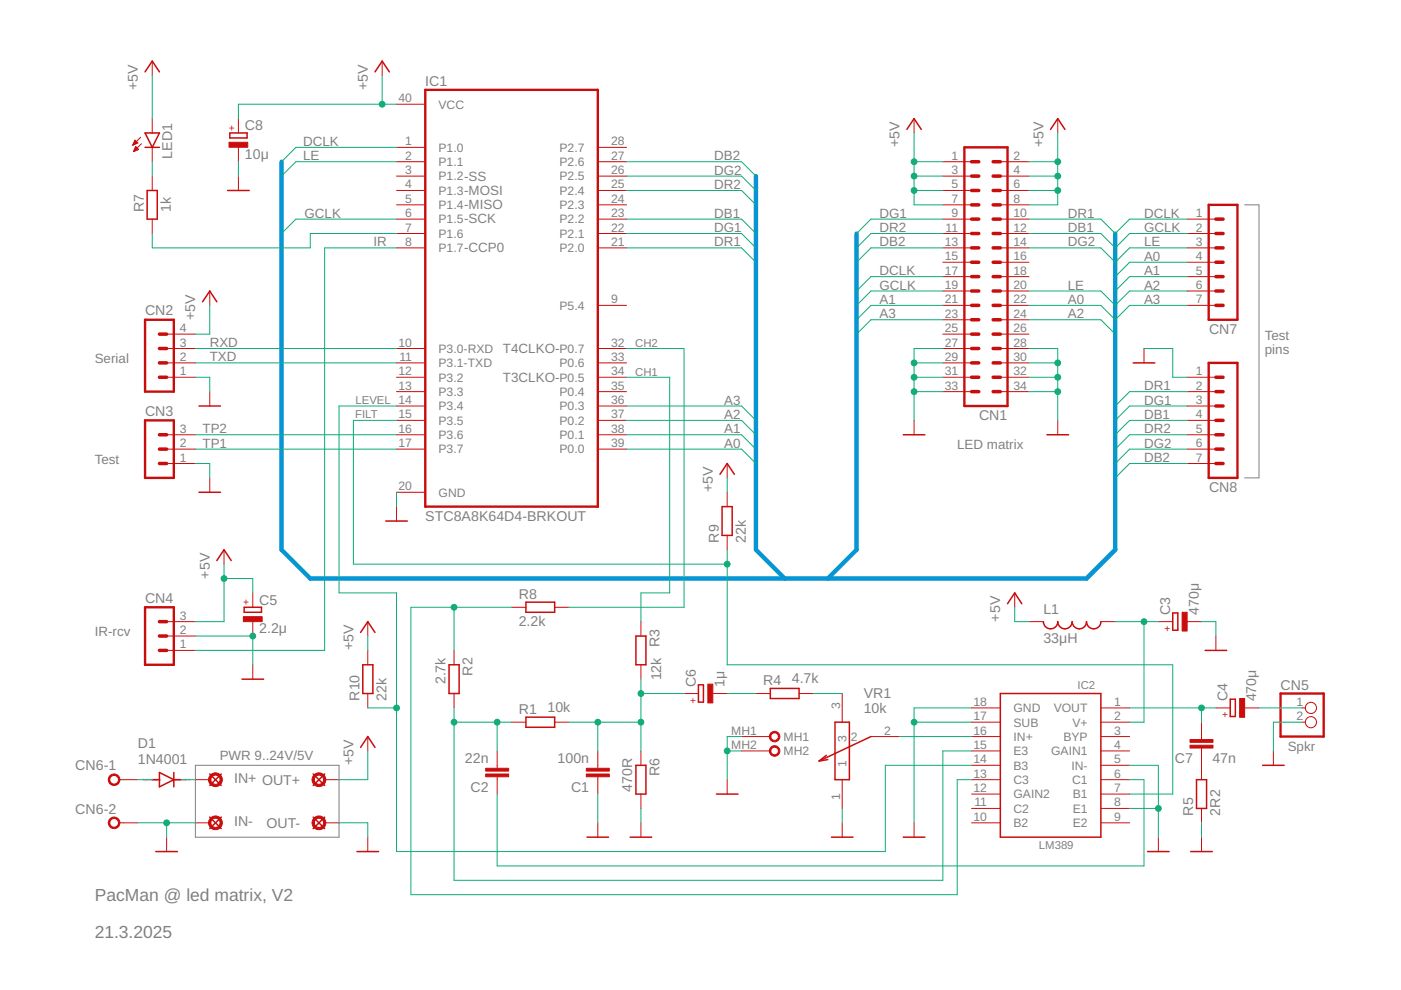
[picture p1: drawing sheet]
<svg xmlns="http://www.w3.org/2000/svg" width="297mm" height="210mm" viewBox="0 0 297 210" stroke-linecap="round" stroke-linejoin="round" font-family="sans-serif">
<path d="M263.9 43.4h3v57.9h-3M41.4 162.3h30.5v15.2h-30.5z" fill="none" stroke="#808080" stroke-width=".21"/>
<path d="M90.2 19h36.5v88.4h-36.5zM204.5 31.2h9.1v54.9h-9.1zM256.3 43.4h6.1v24.4h-6.1zM30.8 67.8h6.1v15.2h-6.1zM256.3 76.9h6.1v24.4h-6.1zM30.8 89.1h6.1v12.2h-6.1zM30.8 128.8h6.1v12.1h-6.1zM271.5 147h9.1v9.2h-9.1z" fill="none" stroke="#c90d0c" stroke-width=".51"/>
<g fill="none" stroke="#c90d0c" stroke-width=".21">
<path d="M32.3 13v3M81 13v3M28.2 30.7h.1M28.2 30.6h.4M28.3 30.4h.7M28.3 32.1h.1M28.4 30.3h.8M28.4 31.9h.4M28.4 30.1h.6M28.5 31.8h.6M28.5 30h.4M28.5 31.6h.8"/>
<path d="M28.6 29.8h.1M28.6 31.5h.6M28.6 29.7l.6 .6-1 .5zM28.7 31.3h.3M28.7 31.2h.2M28.8 31.1l.6 .6-1.1 .5zM29.8 29.1l-1.6 1.7M30 30.5l-1.7 1.7M32.3 25.1v3.1M32.3 31.2v3.1M32.3 37.3v3.1M50.5 25.1v3.1"/>
<path d="M50.5 31.2v3.1M50.5 37.3v3.1M84.1 31.2h6.1M84.1 34.3h6.1M84.1 37.3h6.1M84.1 22.1h6.1M126.7 31.2h6.1M126.7 34.3h6.1M126.7 37.3h6.1M193.8 25.1v3.1M199.9 34.3h6.1M199.9 37.3h6.1"/>
<path d="M212.1 34.3h6.1M212.1 37.3h6.1M224.3 25.1v3.1M32.3 46.5v3M84.1 40.4h6.1M84.1 43.4h6.1M84.1 46.5h6.1M84.1 49.5h6.1M84.1 52.6h6.1M126.7 40.4h6.1M126.7 43.4h6.1M126.7 46.5h6.1"/>
<path d="M126.7 49.5h6.1M126.7 52.6h6.1M199.9 40.4h6.1M199.9 43.4h6.1M199.9 46.5h6.1M199.9 49.5h6.1M199.9 52.6h6.1M199.9 55.6h6.1M199.9 58.7h6.1M212.1 40.4h6.1M212.1 43.4h6.1M212.1 46.5h6.1"/>
<path d="M212.1 49.5h6.1M212.1 52.6h6.1M212.1 55.6h6.1M212.1 58.7h6.1M251.7 46.5h6.1M251.7 49.5h6.1M251.7 52.6h6.1M251.7 55.6h6.1M251.7 58.7h6.1M35.3 73.9h6.1M35.3 76.9h6.1M35.3 80h6.1"/>
<path d="M35.3 70.8h6.1M44.5 61.7v3M84.1 73.9h6.1M84.1 76.9h6.1M84.1 80h6.1M126.7 73.9h6.1M126.7 76.9h6.1M126.7 80h6.1M126.7 64.7h6.1M199.9 73.9h6.1M199.9 76.9h6.1M199.9 80h6.1"/>
<path d="M199.9 64.7h6.1M199.9 61.7h6.1M199.9 67.8h6.1M199.9 70.8h6.1M212.1 73.9h6.1M212.1 76.9h6.1M212.1 80h6.1M212.1 64.7h6.1M212.1 61.7h6.1M212.1 67.8h6.1M212.1 70.8h6.1M242.5 73.9v3"/>
<path d="M251.7 80h6.1M251.7 64.7h6.1M251.7 61.7h6.1M35.3 92.2h6.1M35.3 95.2h6.1M35.3 98.3h6.1M44.5 83v3.1M84.1 83h6.1M84.1 86.1h6.1M84.1 89.1h6.1M84.1 92.2h6.1M84.1 95.2h6.1"/>
<path d="M126.7 83h6.1M126.7 86.1h6.1M126.7 89.1h6.1M126.7 92.2h6.1M126.7 95.2h6.1M154.2 98.3v3M193.8 89.1v3.1M199.9 83h6.1M212.1 83h6.1M224.3 89.1v3.1M251.7 83h6.1M251.7 86.1h6.1"/>
<path d="M251.7 89.1h6.1M251.7 92.2h6.1M251.7 95.2h6.1M251.7 98.3h6.1M44.5 101.3v3.1M47.5 116.6v3M84.1 104.4h6.1M84.1 107.4v3.1M154.2 104.4v3M154.2 113.5v3.1M35.3 137.9h6.1M35.3 134.9h6.1"/>
<path d="M35.3 131.8h6.1M53.6 125.7v3.1M53.6 131.8v3.1M78 131.8v3.1M78 137.9v3M96.3 137.9v3M108.5 128.8h3M117.6 128.8h3M135.9 131.8v3.1M215.1 125.7v3.1M218.2 131.8h3M233.4 131.8h3.1"/>
<path d="M245.6 131.8h3M251.7 131.8h3M257.8 134.9v3M53.6 140.9v3.1M78 147v3.1M78 156.2v3M96.3 147v3.1M105.4 159.2v3.7M108.5 153.1h3M117.6 153.1h3M126.7 159.2v3.7M135.9 140.9v3.1"/>
<path d="M135.9 159.2v3.1M145 147h3.1M151.1 147h3.1M157.2 156.2h6.1M157.2 159.2h6.1M160.3 147h3M169.4 147h3.1M178.6 147v6.1M184.7 156.2h6.1M206 150.1h6.1M206 153.1h6.1M206 156.2h6.1"/>
<path d="M206 159.2h6.1M233.4 150.1h6.1M233.4 153.1h6.1M233.4 156.2h6.1M233.4 159.2h6.1M254.7 153.1v3.7M254.7 158.6v6.7M257.8 150.1h3M263.9 150.1h3M270 159.2v3.1M276.1 150.1h.7M276.1 153.1h.7"/>
<path d="M25.3 165.3h3.9M25.3 174.5h3.9M35.3 177.5v3.1M41.4 165.3h3.1M41.4 174.5h3.1M68.8 165.3h3.1M68.8 174.5h3.1M78 177.5v3.1M105.4 164.7v3.7M126.7 164.7v3.7M126.7 174.5v3M135.9 168.4v3"/>
<path d="M135.9 174.5v3M154.2 165.3v3.1M178.6 165.3v6.1M178.6 174.5v3M193.8 174.5v3M206 165.3h6.1M206 174.5h6.1M206 162.3h6.1M206 168.4h6.1M206 171.4h6.1M233.4 165.3h6.1M233.4 174.5h6.1"/>
<path d="M233.4 162.3h6.1M233.4 168.4h6.1M233.4 171.4h6.1M245.6 177.5v3.1M254.7 171.4v3.1M254.7 177.5v3.1"/>
<circle cx="277.9" cy="153.1" r="1.19"/>
<circle cx="277.9" cy="150.1" r="1.19"/>
</g>
<g fill="none" stroke="#c90d0c" stroke-width=".74">
<path d="M206 37.3h1.5M206 34.3h1.5M210.6 37.3h1.5M210.6 34.3h1.5M206 46.5h1.5M206 43.4h1.5M206 40.4h1.5M206 49.5h1.5M206 52.6h1.5M206 55.6h1.5M206 58.7h1.5M210.6 46.5h1.5"/>
<path d="M210.6 43.4h1.5M210.6 40.4h1.5M210.6 49.5h1.5M210.6 52.6h1.5M210.6 55.6h1.5M210.6 58.7h1.5M257.8 46.5h1.5M257.8 49.5h1.5M257.8 52.6h1.5M257.8 55.6h1.5M257.8 58.7h1.5M33.8 70.8h1.5"/>
<path d="M33.8 73.9h1.5M33.8 76.9h1.5M33.8 80h1.5M206 61.7h1.5M206 64.7h1.5M206 67.8h1.5M206 70.8h1.5M206 73.9h1.5M206 76.9h1.5M206 80h1.5M210.6 61.7h1.5M210.6 64.7h1.5"/>
<path d="M210.6 67.8h1.5M210.6 70.8h1.5M210.6 73.9h1.5M210.6 76.9h1.5M210.6 80h1.5M257.8 61.7h1.5M257.8 64.7h1.5M257.8 80h1.5M33.8 92.2h1.5M33.8 95.2h1.5M33.8 98.3h1.5M206 83h1.5"/>
<path d="M210.6 83h1.5M257.8 83h1.5M257.8 92.2h1.5M257.8 95.2h1.5M257.8 98.3h1.5M257.8 86.1h1.5M257.8 89.1h1.5M33.8 131.8h1.5M33.8 134.9h1.5M33.8 137.9h1.5"/>
</g>
<g fill="none" stroke="#c90d0c" stroke-width=".32">
<path d="M30.8 15.2l1.5-2.2 1.5 2.2M79.5 15.2l1.5-2.2 1.5 2.2M30.8 28.2h3l-1.5 3zM30.8 31.2h3M48.7 28.2h3.7v1.1h-3.7zM192.3 27.4l1.5-2.3 1.5 2.3M222.7 27.4l1.6-2.3 1.5 2.3M31.2 40.4h2.1v6.1h-2.1zM48.3 40.4h4.5M42.9 64l1.6-2.3 1.5 2.3M240.3 76.9h4.5M42.2 86.1h4.5"/>
<path d="M191.5 92.2h4.6M222 92.2h4.5M42.2 104.4h4.5M46 118.9l1.5-2.3 1.5 2.3M81.8 110.5h4.6M152.7 100.6l1.5-2.3 1.5 2.3M153.1 107.4h2.1v6.1h-2.1zM51.8 128.8h3.6v1h-3.6zM76.5 134.1l1.5-2.3 1.5 2.3M111.5 127.7h6.1v2.1h-6.1zM134.8 134.9h2.1v6h-2.1zM213.6 128l1.5-2.3 1.5 2.3"/>
<path d="M221.2 131.8a1.52 1.52 0 0 0 1.5 1.5 1.52 1.52 0 0 0 1.6-1.5 1.52 1.52 0 0 0 1.5 1.5 1.52 1.52 0 0 0 1.5-1.5 1.52 1.52 0 0 0 1.5 1.5 1.52 1.52 0 0 0 1.6-1.5 1.52 1.52 0 0 0 1.5 1.5 1.52 1.52 0 0 0 1.5-1.5M248.6 130h1.1v3.6h-1.1zM255.5 137.9h4.6M51.3 144h4.6M76.5 158.5l1.5-2.3 1.5 2.3M76.9 140.9h2.2v6.1h-2.2zM95.2 140.9h2.1v6.1h-2.1zM111.5 152.1h6.1v2.1h-6.1zM148.1 145.2h1v3.7h-1zM163.3 146h6.1v2.1h-6.1zM177 153.1h3.1v12.2h-3.1zM184.7 156.2l-11 5.2"/>
<path d="M212.1 147h21.3v30.5h-21.3zM260.8 148.3h1.1v3.6h-1.1zM32.3 165.3h1.5M33.8 163.8l3.1 1.5-3.1 1.5zM36.9 165.3h1.5M36.9 163.8v3M44.5 164.1l2.4 2.4M44.5 173.2l2.4 2.5M46.9 164.1l-2.4 2.4M46.9 173.2l-2.4 2.5M66.4 164.1l2.4 2.4M66.4 173.2l2.4 2.5"/>
<path d="M68.8 164.1l-2.4 2.4M68.8 173.2l-2.4 2.5M124.5 177.5h4.5M133.6 177.5h4.6M134.8 162.3h2.1v6.1h-2.1zM151.9 168.4h4.6M175.2 160.1l-1.5 1.3M175.5 161.1l-1.8 .3M176.3 177.5h4.5M191.5 177.5h4.6M253.7 165.3h2.1v6.1h-2.1zM267.7 162.3h4.6"/>
<path d="M33 180.6h4.6M75.7 180.6h4.6M243.3 180.6h4.6M252.5 180.6h4.5"/>
</g>
<g fill="#c90d0c" stroke="#c90d0c" stroke-width=".21">
<path d="M124.3 162.9h4.9v.6h-4.9z"/>
<path d="M124.3 164.1h4.9v.6h-4.9z"/>
<path d="M103 162.9h4.8v.6h-4.8z"/>
<path d="M103 164.1h4.8v.6h-4.8z"/>
<path d="M250.6 129.8h1.1v4h-1.1z"/>
<path d="M51.6 130.7h4v1.1h-4z"/>
<path d="M150.1 145.1h1v3.9h-1z"/>
<path d="M252.3 156.8h4.9v.6h-4.9z"/>
<path d="M252.3 158h4.9v.6h-4.9z"/>
<path d="M48.6 30.2h3.9v1h-3.9z"/>
<path d="M262.8 148.1h1.1v4h-1.1z"/>
</g>
<g fill="#c90d0c" stroke="#c90d0c" stroke-width=".21">
<path d="M163.5 155.3a1.12 1.12 0 0 1 1.7 .4 1.12 1.12 0 0 1-.7 1.6 1.12 1.12 0 0 1-1.4-1.1h.3a.81 .81 0 0 1 1.2-.7 .81 .81 0 0 1 .1 1.4 .81 .81 0 0 1-1.3-.5v-.2h-.3z" fill-rule="evenodd"/>
<path d="M163.5 158.4a1.12 1.12 0 0 1 1.7 .3 1.12 1.12 0 0 1-.7 1.6 1.12 1.12 0 0 1-1.4-1.1h.3a.81 .81 0 0 1 1.2-.7 .81 .81 0 0 1 .1 1.4 .81 .81 0 0 1-1.3-.5v-.2h-.3z" fill-rule="evenodd"/>
<path d="M66.5 164.3a1.46 1.46 0 0 1 2.4 .2 1.46 1.46 0 0 1-.9 2.2 1.46 1.46 0 0 1-1.8-1.4h.5a.97 .97 0 0 1 1.4-.8 .97 .97 0 0 1 .1 1.6 .97 .97 0 0 1-1.5-.5v-.3h-.5z" fill-rule="evenodd"/>
<path d="M66.5 173.5a1.46 1.46 0 0 1 2.4 .2 1.46 1.46 0 0 1-.9 2.2 1.46 1.46 0 0 1-1.8-1.4h.5a.97 .97 0 0 1 1.4-.9 .97 .97 0 0 1 .1 1.7 .97 .97 0 0 1-1.5-.6v-.2h-.5z" fill-rule="evenodd"/>
<path d="M44.6 164.3a1.46 1.46 0 0 1 2.3 .3 1.46 1.46 0 0 1-.8 2.1 1.46 1.46 0 0 1-1.9-1.4h.5a.98 .98 0 0 1 1.4-.8 .98 .98 0 0 1 .2 1.6 .98 .98 0 0 1-1.6-.5v-.3h-.5z" fill-rule="evenodd"/>
<path d="M44.6 173.5a1.46 1.46 0 0 1 2.3 .2 1.46 1.46 0 0 1-.8 2.2 1.46 1.46 0 0 1-1.9-1.4h.5a.98 .98 0 0 1 1.4-.9 .98 .98 0 0 1 .2 1.7 .98 .98 0 0 1-1.6-.6v-.2h-.5z" fill-rule="evenodd"/>
<path d="M23.3 164.4a1.23 1.23 0 0 1 2 .3 1.23 1.23 0 0 1-.8 1.8 1.23 1.23 0 0 1-1.5-1.2h.3a.92 .92 0 0 1 1.2-.9 .92 .92 0 0 1 .3 1.6 .92 .92 0 0 1-1.5-.4v-.3h-.3z" fill-rule="evenodd"/>
<path d="M23.3 173.6a1.23 1.23 0 0 1 2 .3 1.23 1.23 0 0 1-.8 1.7 1.23 1.23 0 0 1-1.5-1.1h.3a.92 .92 0 0 1 1.2-.9 .92 .92 0 0 1 .3 1.5 .92 .92 0 0 1-1.5-.4v-.2h-.3z" fill-rule="evenodd"/>
</g>
<path d="M59.7 34.3v82.3l6.1 6.1h164.6l6.1-6.1v-67.1M160.3 37.3v79.3l6.1 6.1M181.6 49.5v67.1l-6.1 6.1" fill="none" stroke="#0696d7" stroke-width=".93"/>
<g fill="none" stroke="#0dab76" stroke-width=".21">
<path d="M32.3 16v9.1M81 16v6.1M32.3 34.3v3M50.5 34.3v3M84.1 22.1h-33.6v3M84.1 34.3h-21.4l-3 3M84.1 31.2h-21.4l-3 3.1M132.8 37.3h24.4l3.1 3.1M132.8 34.3h24.4l3.1 3M193.8 28.2v15.2h6.1M193.8 37.3h6.1M193.8 34.3h6.1"/>
<path d="M218.2 37.3h6.1M218.2 34.3h6.1M224.3 28.2v15.2h-6.1M32.3 49.5v3.1h33.5v-3.1h18.3M84.1 46.5h-21.4l-3 3M84.1 52.6h-15.3v85.3h-27.4M132.8 40.4h24.4l3.1 3M132.8 46.5h24.4l3.1 3M132.8 52.6h24.4l3.1 3M132.8 49.5h24.4l3.1 3.1M193.8 40.4h6.1M199.9 58.7h-15.2l-3.1 3"/>
<path d="M199.9 46.5h-15.2l-3.1 3M199.9 52.6h-15.2l-3.1 3M199.9 49.5h-15.2l-3.1 3.1M218.2 40.4h6.1M218.2 46.5h15.2l3.1 3 3-3h12.2M218.2 52.6h15.2l3.1 3 3-3h12.2M218.2 49.5h15.2l3.1 3.1 3-3.1h12.2M251.7 58.7h-12.2l-3 3M251.7 55.6h-12.2l-3 3.1M41.4 73.9h42.7M41.4 76.9h42.7M41.4 80h3.1v3"/>
<path d="M44.5 64.7v6.1h-3.1M132.8 80h9.2v45.7h-6.1v6.1M132.8 73.9h12.2v54.9h-24.4M193.8 76.9h6.1M193.8 80h6.1M199.9 73.9h-6.1v15.2M199.9 61.7h-15.2l-3.1 3M199.9 64.7h-15.2l-3.1 3.1M199.9 67.8h-15.2l-3.1 3M218.2 73.9h6.1v15.2M218.2 76.9h6.1M218.2 80h6.1"/>
<path d="M218.2 61.7h15.2l3.1 3 3-3h12.2M218.2 64.7h15.2l3.1 3.1 3-3.1h12.2M218.2 67.8h15.2l3.1 3M242.5 73.9h6.1v6.1h3.1M41.4 98.3h3.1v3M41.4 95.2h42.7M41.4 92.2h42.7M84.1 86.1h-12.2v39.6h12.2v54.9h103.6v-18.3h18.3M84.1 89.1h-9.2v30.5h79.3M132.8 95.2h24.4l3.1 3.1M132.8 92.2h24.4l3.1 3M132.8 89.1h24.4l3.1 3.1"/>
<path d="M132.8 86.1h24.4l3.1 3M193.8 83h6.1M218.2 83h6.1M251.7 83h-12.2l-3 3.1M251.7 98.3h-12.2l-3 3M251.7 95.2h-12.2l-3 3.1M251.7 92.2h-12.2l-3 3M251.7 89.1h-12.2l-3 3.1M251.7 86.1h-12.2l-3 3M47.5 119.6v12.2h-6.1M84.1 104.4v3M154.2 101.3v3.1"/>
<path d="M154.2 116.6v24.3h94.4v27.5h-9.1M41.4 134.9h12.2v6M47.5 122.7h6.1v3M78 134.9v3M96.3 128.8v9.1M108.5 128.8h-21.4v60.9h115.8v-24.4h3.1M215.1 128.8v3h3.1M236.5 131.8h9.1M242.5 131.8v21.3h-3M254.7 131.8h3.1v3.1M78 150.1h6.1M78 159.2v6.1h-6.1"/>
<path d="M96.3 150.1v36.5h103.6v-27.4h6.1M96.3 153.1h12.2M105.4 153.1v6.1M120.6 153.1h15.3M126.7 153.1v6.1M135.9 144v15.2M135.9 147h9.1M154.2 159.2h3M154.2 147h6.1M157.2 156.2h-3v9.1M172.5 147h6.1M190.8 156.2h15.2"/>
<path d="M193.8 153.1h12.2M206 150.1h-12.2v24.4M239.5 150.1h18.3M254.7 150.1v3M266.9 150.1h9.2M276.1 153.1h-6.1v6.1M29.2 174.5h12.2M29.2 165.3h3.1M35.3 174.5v3M38.4 165.3h3M71.9 174.5h6.1v3M126.7 168.4v6.1"/>
<path d="M135.9 171.4v3.1M178.6 171.4v3.1M239.5 165.3h3v18.3h-137.1v-15.2M239.5 171.4h6.1M239.5 162.3h6.1v15.2M254.7 174.5v3"/>
</g>
<g fill="#0dab76" stroke="#0dab76" stroke-width=".21">
<circle cx="105.4" cy="153.1" r=".61"/>
<circle cx="96.3" cy="153.1" r=".61"/>
<circle cx="126.7" cy="153.1" r=".61"/>
<circle cx="135.9" cy="153.1" r=".61"/>
<circle cx="135.9" cy="147" r=".61"/>
<circle cx="154.2" cy="159.2" r=".61"/>
<circle cx="193.8" cy="153.1" r=".61"/>
<circle cx="224.3" cy="76.9" r=".61"/>
<circle cx="224.3" cy="80" r=".61"/>
<circle cx="224.3" cy="83" r=".61"/>
<circle cx="193.8" cy="76.9" r=".61"/>
<circle cx="193.8" cy="80" r=".61"/>
<circle cx="193.8" cy="83" r=".61"/>
<circle cx="53.6" cy="134.9" r=".61"/>
<circle cx="245.6" cy="171.4" r=".61"/>
<circle cx="35.3" cy="174.5" r=".61"/>
<circle cx="242.5" cy="131.8" r=".61"/>
<circle cx="254.7" cy="150.1" r=".61"/>
<circle cx="193.8" cy="40.4" r=".61"/>
<circle cx="193.8" cy="37.3" r=".61"/>
<circle cx="193.8" cy="34.3" r=".61"/>
<circle cx="224.3" cy="40.4" r=".61"/>
<circle cx="224.3" cy="37.3" r=".61"/>
<circle cx="224.3" cy="34.3" r=".61"/>
<circle cx="81" cy="22.1" r=".61"/>
<circle cx="47.5" cy="122.7" r=".61"/>
<circle cx="84.1" cy="150.1" r=".61"/>
<circle cx="154.2" cy="119.6" r=".61"/>
<circle cx="96.3" cy="128.8" r=".61"/>
</g>
<g font-size="3.7" fill="#808080">
<text x="20.1" y="191">PacMan @ led matrix, V2</text>
<text x="20.1" y="198.8">21.3.2025</text>
</g>
<g font-size="3" fill="#808080">
<text x="29.2" y="19" transform="rotate(-90 29.2 19)">+5V</text>
<text x="78" y="19" transform="rotate(-90 78 19)">+5V</text>
<text x="90.2" y="18.3">IC1</text>
<text x="51.9" y="27.6">C8</text>
<text x="36.5" y="33.7" transform="rotate(-90 36.5 33.7)">LED1</text>
<text x="51.9" y="33.7">10μ</text>
<text x="190.7" y="31.2" transform="rotate(-90 190.7 31.2)">+5V</text>
<text x="221.2" y="31.2" transform="rotate(-90 221.2 31.2)">+5V</text>
<text x="30.5" y="44.9" transform="rotate(-90 30.5 44.9)">R7</text>
<text x="36.2" y="44.9" transform="rotate(-90 36.2 44.9)">1k</text>
<text x="30.7" y="66.9">CN2</text>
<text x="41.4" y="67.8" transform="rotate(-90 41.4 67.8)">+5V</text>
<text x="256.3" y="70.9">CN7</text>
<text x="30.7" y="88.2">CN3</text>
<text x="207.6" y="89.1">CN1</text>
<text x="151.1" y="104.4" transform="rotate(-90 151.1 104.4)">+5V</text>
<text x="256.3" y="104.4">CN8</text>
<text x="90.2" y="110.5">STC8A8K64D4-BRKOUT</text>
<text x="152.4" y="115" transform="rotate(-90 152.4 115)">R9</text>
<text x="158.1" y="115" transform="rotate(-90 158.1 115)">22k</text>
<text x="44.5" y="122.7" transform="rotate(-90 44.5 122.7)">+5V</text>
<text x="30.7" y="127.8">CN4</text>
<text x="55" y="128.2">C5</text>
<text x="110" y="127">R8</text>
<text x="212.1" y="131.8" transform="rotate(-90 212.1 131.8)">+5V</text>
<text x="221.2" y="130.3">L1</text>
<text x="248.1" y="130.4" transform="rotate(-90 248.1 130.4)">C3</text>
<text x="254.2" y="130.4" transform="rotate(-90 254.2 130.4)">470μ</text>
<text x="55" y="134.3">2.2μ</text>
<text x="74.9" y="137.9" transform="rotate(-90 74.9 137.9)">+5V</text>
<text x="110" y="132.7">2.2k</text>
<text x="139.8" y="137.2" transform="rotate(-90 139.8 137.2)">R3</text>
<text x="221.2" y="136.4">33μH</text>
<text x="100.2" y="143.3" transform="rotate(-90 100.2 143.3)">R2</text>
<text x="76.2" y="148.6" transform="rotate(-90 76.2 148.6)">R10</text>
<text x="81.9" y="148.6" transform="rotate(-90 81.9 148.6)">22k</text>
<text x="94.4" y="145.1" transform="rotate(-90 94.4 145.1)">2.7k</text>
<text x="140.2" y="144.3" transform="rotate(-90 140.2 144.3)">12k</text>
<text x="147.5" y="145.7" transform="rotate(-90 147.5 145.7)">C6</text>
<text x="153.6" y="145.7" transform="rotate(-90 153.6 145.7)">1μ</text>
<text x="161.8" y="145.2">R4</text>
<text x="167.9" y="144.9">4.7k</text>
<text x="183.1" y="148.1">VR1</text>
<text x="260.3" y="148.7" transform="rotate(-90 260.3 148.7)">C4</text>
<text x="266.4" y="148.7" transform="rotate(-90 266.4 148.7)">470μ</text>
<text x="271.5" y="146.3">CN5</text>
<text x="110" y="151.3">R1</text>
<text x="116.1" y="151">10k</text>
<text x="183.1" y="151.1">10k</text>
<text x="29.2" y="162">1N4001</text>
<text x="29.2" y="158.6">D1</text>
<text x="98.6" y="161.8">22n</text>
<text x="118.2" y="161.8">100n</text>
<text x="249.1" y="161.8">C7</text>
<text x="257" y="161.8">47n</text>
<text x="16" y="163.3">CN6-1</text>
<text x="49.6" y="166.1">IN+ OUT+</text>
<text x="74.9" y="162.3" transform="rotate(-90 74.9 162.3)">+5V</text>
<text x="99.7" y="167.9">C2</text>
<text x="121.1" y="167.9">C1</text>
<text x="134.1" y="167.9" transform="rotate(-90 134.1 167.9)">470R</text>
<text x="139.8" y="164.6" transform="rotate(-90 139.8 164.6)">R6</text>
<text x="16" y="172.5">CN6-2</text>
<text x="252.9" y="172.9" transform="rotate(-90 252.9 172.9)">R5</text>
<text x="258.7" y="172.9" transform="rotate(-90 258.7 172.9)">2R2</text>
<text x="49.6" y="175.2">IN-</text>
<text x="56.5" y="175.5">OUT-</text>
</g>
<g font-size="2.8" fill="#808080">
<text x="64.3" y="30.9">DCLK</text>
<text x="64.3" y="34">LE</text>
<text x="151.4" y="34">DB2</text>
<text x="151.4" y="37">DG2</text>
<text x="151.4" y="40.1">DR2</text>
<text x="64.6" y="46.2">GCLK</text>
<text x="151.4" y="46.2">DB1</text>
<text x="186.5" y="46.2">DG1</text>
<text x="226.4" y="46.2">DR1</text>
<text x="242.6" y="46.2">DCLK</text>
<text x="79.2" y="52.3">IR</text>
<text x="151.4" y="49.2">DG1</text>
<text x="151.4" y="52.3">DR1</text>
<text x="186.5" y="52.3">DB2</text>
<text x="186.5" y="49.2">DR2</text>
<text x="226.4" y="52.3">DG2</text>
<text x="226.4" y="49.2">DB1</text>
<text x="242.6" y="52.3">LE</text>
<text x="242.6" y="49.2">GCLK</text>
<text x="186.5" y="58.4">DCLK</text>
<text x="242.6" y="55.3">A0</text>
<text x="242.6" y="58.4">A1</text>
<text x="186.5" y="61.4">GCLK</text>
<text x="186.5" y="64.5">A1</text>
<text x="226.4" y="61.4">LE</text>
<text x="226.4" y="64.5">A0</text>
<text x="242.6" y="61.4">A2</text>
<text x="242.6" y="64.5">A3</text>
<text x="186.5" y="67.5">A3</text>
<text x="226.4" y="67.5">A2</text>
<text x="20.1" y="76.9">Serial</text>
<text x="44.5" y="73.6">RXD</text>
<text x="44.5" y="76.6">TXD</text>
<text x="106.6" y="74.9">T4CLKO-P0.7</text>
<text x="268.2" y="72.1">Test</text>
<text x="268.2" y="75.1">pins</text>
<text x="106.6" y="80.9">T3CLKO-P0.5</text>
<text x="242.6" y="82.7">DR1</text>
<text x="153.6" y="88.8">A2</text>
<text x="153.6" y="85.8">A3</text>
<text x="242.6" y="88.8">DB1</text>
<text x="242.6" y="85.8">DG1</text>
<text x="42.9" y="94.9">TP1</text>
<text x="42.9" y="91.9">TP2</text>
<text x="153.6" y="94.9">A0</text>
<text x="153.6" y="91.9">A1</text>
<text x="202.9" y="95.2">LED matrix</text>
<text x="242.6" y="94.9">DG2</text>
<text x="242.6" y="91.9">DR2</text>
<text x="20.1" y="98.3">Test</text>
<text x="242.6" y="98">DB2</text>
<text x="20.1" y="134.8">IR-rcv</text>
<text x="46.6" y="161.1">PWR 9..24V/5V</text>
<text x="273" y="159.2">Spkr</text>
</g>
<g font-size="2.6" fill="#808080">
<text x="84.5" y="21.7">40</text>
<text x="93" y="23">VCC</text>
<text x="85.9" y="33.9">2</text>
<text x="85.9" y="30.8">1</text>
<text x="93" y="35.2">P1.1</text>
<text x="93" y="32.1">P1.0</text>
<text x="118.6" y="32.1">P2.7</text>
<text x="118.6" y="35.2">P2.6</text>
<text x="129.6" y="30.8">28</text>
<text x="129.6" y="33.9">27</text>
<text x="201.7" y="33.9">1</text>
<text x="214.9" y="33.9">2</text>
<text x="85.9" y="39.9">4</text>
<text x="85.9" y="36.9">3</text>
<text x="93" y="41.3">P1.3-MOSI</text>
<text x="93" y="38.2">P1.2-SS</text>
<text x="118.6" y="38.2">P2.5</text>
<text x="118.6" y="41.3">P2.4</text>
<text x="129.6" y="36.9">26</text>
<text x="129.6" y="39.9">25</text>
<text x="201.7" y="36.9">3</text>
<text x="201.7" y="39.9">5</text>
<text x="214.9" y="36.9">4</text>
<text x="214.9" y="39.9">6</text>
<text x="85.9" y="43">5</text>
<text x="85.9" y="46">6</text>
<text x="93" y="44.3">P1.4-MISO</text>
<text x="93" y="47.4">P1.5-SCK</text>
<text x="118.6" y="44.3">P2.3</text>
<text x="118.6" y="47.4">P2.2</text>
<text x="129.6" y="43">24</text>
<text x="129.6" y="46">23</text>
<text x="201.7" y="43">7</text>
<text x="201.7" y="46">9</text>
<text x="214.9" y="43">8</text>
<text x="214.9" y="46">10</text>
<text x="253.6" y="46">1</text>
<text x="85.9" y="49.1">7</text>
<text x="85.9" y="52.1">8</text>
<text x="93" y="50.4">P1.6</text>
<text x="93" y="53.5">P1.7-CCP0</text>
<text x="118.6" y="50.4">P2.1</text>
<text x="118.6" y="53.5">P2.0</text>
<text x="129.6" y="49.1">22</text>
<text x="129.6" y="52.1">21</text>
<text x="200.3" y="52.1">13</text>
<text x="200.5" y="49.1">11</text>
<text x="214.9" y="49.1">12</text>
<text x="214.9" y="52.1">14</text>
<text x="253.6" y="49.1">2</text>
<text x="253.6" y="52.1">3</text>
<text x="200.3" y="55.2">15</text>
<text x="200.3" y="58.2">17</text>
<text x="214.9" y="55.2">16</text>
<text x="214.9" y="58.2">18</text>
<text x="253.6" y="55.2">4</text>
<text x="253.6" y="58.2">5</text>
<text x="118.6" y="65.7">P5.4</text>
<text x="129.6" y="64.3">9</text>
<text x="200.3" y="61.3">19</text>
<text x="200.3" y="64.3">21</text>
<text x="214.9" y="61.3">20</text>
<text x="214.9" y="64.3">22</text>
<text x="253.6" y="61.3">6</text>
<text x="253.6" y="64.3">7</text>
<text x="38.1" y="70.4">4</text>
<text x="200.3" y="67.4">23</text>
<text x="200.3" y="70.4">25</text>
<text x="214.9" y="67.4">24</text>
<text x="214.9" y="70.4">26</text>
<text x="38.1" y="76.5">2</text>
<text x="38.1" y="73.5">3</text>
<text x="84.5" y="73.5">10</text>
<text x="84.7" y="76.5">11</text>
<text x="93" y="74.8">P3.0-RXD</text>
<text x="93" y="77.9">P3.1-TXD</text>
<text x="118.6" y="77.9">P0.6</text>
<text x="129.6" y="73.5">32</text>
<text x="129.6" y="76.5">33</text>
<text x="200.3" y="73.5">27</text>
<text x="200.3" y="76.5">29</text>
<text x="214.9" y="73.5">28</text>
<text x="214.9" y="76.5">30</text>
<text x="38.1" y="79.6">1</text>
<text x="84.5" y="79.6">12</text>
<text x="84.5" y="82.6">13</text>
<text x="93" y="80.9">P3.2</text>
<text x="93" y="84">P3.3</text>
<text x="118.6" y="83.9">P0.4</text>
<text x="129.6" y="79.6">34</text>
<text x="129.6" y="82.6">35</text>
<text x="200.3" y="79.6">31</text>
<text x="200.3" y="82.6">33</text>
<text x="214.9" y="79.6">32</text>
<text x="214.9" y="82.6">34</text>
<text x="253.6" y="79.6">1</text>
<text x="253.6" y="82.6">2</text>
<text x="84.5" y="88.7">15</text>
<text x="93" y="87">P3.4</text>
<text x="118.6" y="87">P0.3</text>
<text x="129.6" y="85.7">36</text>
<text x="129.6" y="88.7">37</text>
<text x="253.6" y="85.7">3</text>
<text x="253.6" y="88.7">4</text>
<text x="38.1" y="94.8">2</text>
<text x="38.1" y="91.8">3</text>
<text x="84.5" y="94.8">17</text>
<text x="84.5" y="91.8">16</text>
<text x="93" y="93.1">P3.6</text>
<text x="93" y="90">P3.5</text>
<text x="118.6" y="90">P0.2</text>
<text x="118.6" y="93.1">P0.1</text>
<text x="129.6" y="91.8">38</text>
<text x="129.6" y="94.8">39</text>
<text x="253.6" y="91.8">5</text>
<text x="253.6" y="94.8">6</text>
<text x="38.1" y="97.9">1</text>
<text x="93" y="96.1">P3.7</text>
<text x="118.6" y="96.1">P0.0</text>
<text x="253.6" y="97.9">7</text>
<text x="84.5" y="103.9">20</text>
<text x="93" y="105.3">GND</text>
<text x="38.1" y="131.4">3</text>
<text x="38.1" y="137.5">1</text>
<text x="38.1" y="134.4">2</text>
<text x="206.4" y="149.7">18</text>
<text x="236.2" y="149.7">1</text>
<text x="274.9" y="149.7">1</text>
<text x="155.1" y="155.8">MH1</text>
<text x="178.1" y="150.3" transform="rotate(-90 178.1 150.3)">3</text>
<text x="187.5" y="155.8">2</text>
<text x="206.4" y="155.8">16</text>
<text x="206.4" y="152.7">17</text>
<text x="214.9" y="154">SUB</text>
<text x="214.9" y="151">GND</text>
<text x="223.4" y="151">VOUT</text>
<text x="227.4" y="154">V+</text>
<text x="236.2" y="152.7">2</text>
<text x="236.2" y="155.8">3</text>
<text x="274.9" y="152.7">2</text>
<text x="155.1" y="158.8">MH2</text>
<text x="166.1" y="157.1">MH1</text>
<text x="166.1" y="160.1">MH2</text>
<text x="179.5" y="157.4" transform="rotate(-90 179.5 157.4)">3</text>
<text x="180.4" y="157.1">2</text>
<text x="206.4" y="161.8">14</text>
<text x="206.4" y="158.8">15</text>
<text x="214.9" y="160.1">E3</text>
<text x="214.9" y="157.1">IN+</text>
<text x="222.9" y="160.1">GAIN1</text>
<text x="225.5" y="157.1">BYP</text>
<text x="236.2" y="158.8">4</text>
<text x="236.2" y="161.8">5</text>
<text x="179.5" y="162.5" transform="rotate(-90 179.5 162.5)">1</text>
<text x="206.4" y="167.9">12</text>
<text x="206.4" y="164.9">13</text>
<text x="214.9" y="166.2">C3</text>
<text x="214.9" y="163.2">B3</text>
<text x="227.2" y="163.2">IN-</text>
<text x="227.3" y="166.2">C1</text>
<text x="236.2" y="164.9">6</text>
<text x="236.2" y="167.9">7</text>
<text x="178.1" y="169.6" transform="rotate(-90 178.1 169.6)">1</text>
<text x="206.6" y="171">11</text>
<text x="214.9" y="172.3">C2</text>
<text x="214.9" y="169.3">GAIN2</text>
<text x="227.5" y="169.3">B1</text>
<text x="227.5" y="172.3">E1</text>
<text x="236.2" y="171">8</text>
<text x="206.4" y="174">10</text>
<text x="214.9" y="175.4">B2</text>
<text x="227.5" y="175.4">E2</text>
<text x="236.2" y="174">9</text>
</g>
<g font-size="2.4" fill="#808080">
<text x="134.7" y="73.6">CH2</text>
<text x="134.7" y="79.7">CH1</text>
<text x="75.3" y="88.7">FILT</text>
<text x="75.4" y="85.7">LEVEL 14</text>
<text x="228.4" y="146.1">IC2</text>
<text x="220.3" y="179.9">LM389</text>
</g>
<g font-size="2.1" fill="#c90d0c">
<text x="49.9" y="27.7" transform="rotate(-90 49.9 27.7)">+</text>
<text x="52.9" y="128.3" transform="rotate(-90 52.9 128.3)">+</text>
<text x="246.9" y="134">+</text>
<text x="146.3" y="149.3">+</text>
<text x="259.1" y="152.3">+</text>
</g>
<g font-size=".7" fill="#ffba08">
<text x="30.3" y="165.6">SpiceOrder 1</text>
<text x="36.4" y="165.6">SpiceOrder 2</text>
</g>
</svg>
